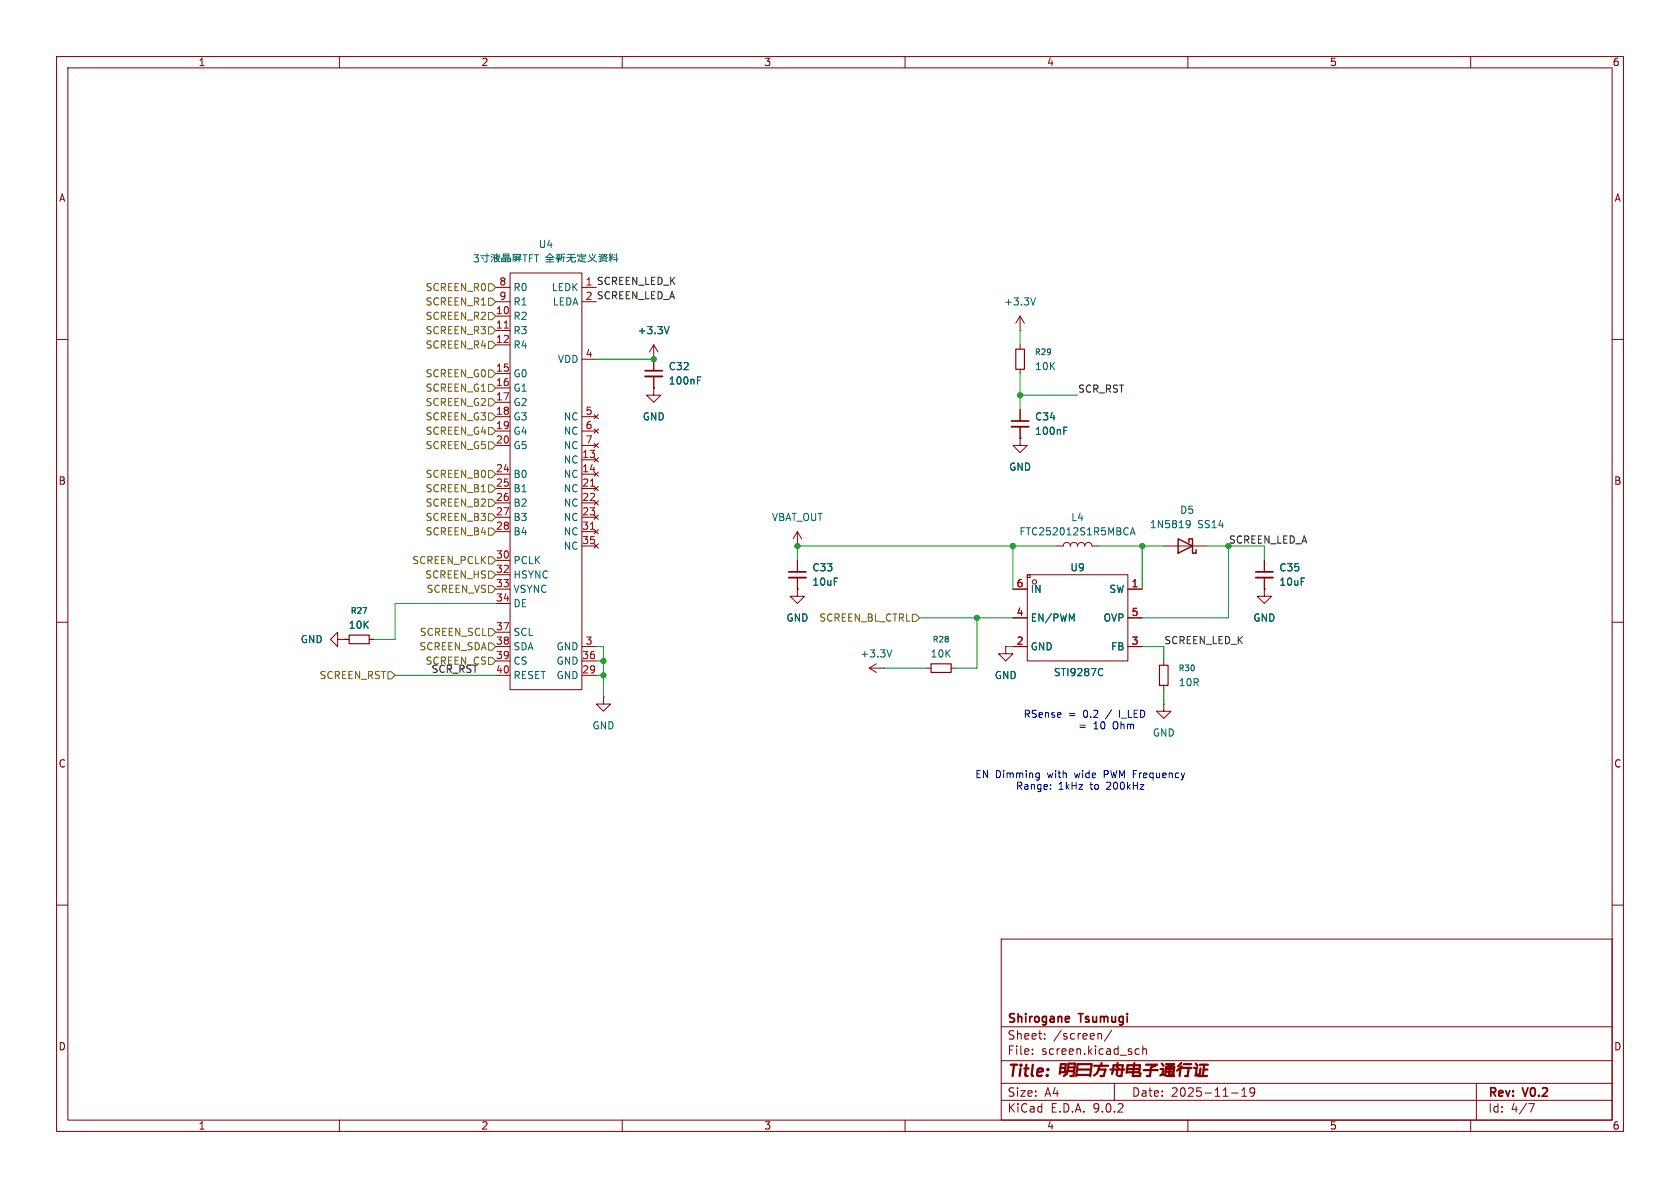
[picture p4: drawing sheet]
<svg xmlns="http://www.w3.org/2000/svg" width="297mm" height="210mm" viewBox="0 0 297 210" stroke-linecap="round" stroke-linejoin="round" font-family="sans-serif">
<g fill="none" stroke="#840000" stroke-width=".18">
<path d="M10 10h277v190h-277zM12 12h273v186h-273zM60 10v2M110 10v2M160 10v2M210 10v2M260 10v2M180.3 58.4h.1M180.3 55.9v2.5M180.3 55.9l-.7 1.3M180.3 55.9l.8 1.3M10 60h2"/>
<path d="M180.3 77.5v1.2h1.3l-1.3 1.3-1.2-1.3h1.2M180.3 77.5h.1M180.3 61v.7M180.3 65.3v.7M285 60h2M186.7 96.5h1.3a.64 .64 0 0 1 .6-.6 .64 .64 0 0 1 .6 .6 .64 .64 0 0 1 .7-.6 .64 .64 0 0 1 .6 .6 .64 .64 0 0 1 .6-.6 .64 .64 0 0 1 .7 .6 .64 .64 0 0 1 .6-.6 .64 .64 0 0 1 .6 .6h1.3M223.5 99.1v2M10 110h2M59.7 113v-1.2l-1.3 1.2 1.3 1.3v-1.3h1.3M61 113h.1M141 104.1v1.3h1.2l-1.2 1.3-1.3-1.3h1.3M141 104.1h.1"/>
<path d="M163.8 118.1h.8M168.1 118.1h.8M177.8 114.3v1.3h1.3l-1.3 1.2-1.3-1.2h1.3M177.8 114.3h.1M223.5 104.1v1.3h1.3l-1.3 1.3-1.3-1.3h1.3M223.5 104.1h.1M223.5 102.1v2M285 110h2M106.7 123.2v1.3h1.2l-1.2 1.2-1.3-1.2h1.3M106.7 123.2h.1M205.7 124.5v1.2h1.3l-1.3 1.3-1.2-1.3h1.2M205.7 124.5h.1"/>
<path d="M10 160h2M177 166h108v32h-108zM285 160h2M60 198v2M110 198v2M160 198v2M177 194.5h108M177 191.5h108M177 187.5h108M177 181.5h108M182.5 186.3v.1M182.5 185.5v.1"/>
<path d="M184.7 183.6v.1M184.7 182.8v.1M194.3 182.7h.2l.2 .2v.8M196.5 182.1l-1.3 2M197 191.5v3M200.8 186.3h.6M200.8 185.5h.6M202 185.5l.2-.1 .4 .1 .1 .9M202 184.9v1.5M210 198v2M217.7 193.2h1.2M219.5 193.8h.9"/>
<path d="M219.5 192.7l.5-.4v1.5M221.8 192.9l-.3 .3h-.3l-.2-.3 .1-.5 .4-.1 .2 .1a.99 .99 0 0 1-.3 1.4h-.3M260 198v2M261 191.5v6.5M270.2 195.1h1l-.6 1.5"/>
</g>
<g fill="none" stroke="#840000" stroke-width=".4">
<path d="M187.4 189.5h.8l.2-1.4h-.8l-.3 1.7M187.5 188.8h.8M188.6 189.4h1.3M188.8 188.7h1.2M188.9 188.1l-.3 1.7-.5 .4M188.9 188h1.2l-.3 2.2h-.6M190.3 190.2l.2-2.1h2.5l-.3 2.1M190.3 190h2.5M190.4 189.1h2.5M193.4 188.4h2.5M194.2 189.1h1.2l-.3 1.1h-.6M194.4 188.4l-.5 1.3-.5 .4"/>
<path d="M194.7 187.9v.5M196.3 189.1h2.5M196.6 189.8l.3-1.5h1.6l-.2 1.9h-.6M197.4 188.5l.4 .4M197.5 189.3l-.1 .7M197.6 187.9l-.1 .4M199.2 189.6l.1-1.3h2.2l-.1 1.3M199.2 189.5h2.2M199.3 189h2.2M200.5 187.9l-.2 2.3h1.2l.1-.5M202.2 189.2h2.5M202.6 188.2h1.9l-1 .5-.2 1.5h-.6"/>
<path d="M205.2 189h.4l-.1 .8-.4 .3M205.4 188l.3 .4M205.4 189.9l.9 .3h1.3M206 189.9l.2-1.3h1.4l-.2 1.3h-.4M206.1 189.4h1.3M206.1 189h1.4M206.1 188.1h1.5l-.7 .3M206.5 188.3l.7 .3M206.8 188.6l-.1 1.3M208.7 188.8l-.2 1.4M208.8 187.9l-.5 .6M208.9 188.5l-.8 .8"/>
<path d="M209.1 188.8h1.5M209.3 188.1h1.3M210.1 188.9l-.1 1.3h-.5M211.1 188.8h.5l-.2 1.3M211.4 188l.3 .4M211.8 190.2h1.6M211.8 189.9l-.5 .2M212.1 188.2h1.5M212.2 188.9l-.1 1.3M212.8 189.1h.6M212.9 188.2l-.3 2"/>
</g>
<path d="M222 101.1h3M188.8 179.7l.3 .3-.8 .2M189 180.6l-.2 .1" fill="none" stroke="#840000" stroke-width=".3"/>
<path d="M183.1 52.6l-.5 1.3M199.8 94.6l.4-1.3 .5 1.3M199.9 94.2h.6" fill="none" stroke="#006464" stroke-width=".18"/>
<path d="M179.6 61.7h1.5v3.6h-1.5zM164.6 117.3h3.5v1.6h-3.5z" fill="none" stroke="#840000" stroke-width=".2"/>
<path d="M222 102.1h3" fill="none" stroke="#840000" stroke-width=".33"/>
<path d="M181.6 101.6h.5v.5h-.5z" fill="#ffffc2"/>
<g fill="none" stroke="#840000" stroke-width=".18">
<path d="M87.6 50.8h2.6M87.6 53.3h2.6M87.6 55.9h2.6M87.6 58.4h2.6M90.2 48.3h12.7v73.6h-12.7zM102.9 50.8h2.5M87.6 61h2.6M87.6 66h2.6M87.6 68.6h2.6M87.6 71.1h2.6M87.6 73.7h2.6M87.6 76.2h2.6"/>
<path d="M87.6 78.7h2.6M102.9 73.7h2.5M102.9 76.2h2.5M102.9 78.7h2.5M102.9 63.5h2.5M105 73.3l.8 .7M105 75.8l.8 .8M105 78.4l.8 .7M105.8 73.3l-.8 .7M105.8 75.8l-.8 .8M105.8 78.4l-.8 .7M115.6 68.6v1.3h1.2l-1.2 1.2-1.3-1.2h1.3"/>
<path d="M115.6 68.6h.1M115.6 63.5h.1M115.6 61v4.5M115.6 66.5v2.1M115.6 61l-.8 1.2M115.6 61l.7 1.2M180.3 77.5h.1M180.3 72.4v2M180.3 75.4v2.1M87.6 83.8h2.6M87.6 86.4h2.6M87.6 88.9h2.6"/>
<path d="M87.6 91.4h2.6M87.6 94h2.6M87.6 99.1h2.6M102.9 96.5h2.5M102.9 83.8h2.5M102.9 86.4h2.5M102.9 88.9h2.5M102.9 91.4h2.5M102.9 94h2.5M102.9 81.3h2.5M105 80.9l.8 .8M105 83.4l.8 .8"/>
<path d="M105 86l.8 .7M105 88.5l.8 .8M105 91.1l.8 .7M105 93.6l.8 .8M105 96.1l.8 .8M105.8 80.9l-.8 .8M105.8 83.4l-.8 .8M105.8 86l-.8 .7M105.8 88.5l-.8 .8M105.8 91.1l-.8 .7M105.8 93.6l-.8 .8M105.8 96.1l-.8 .8"/>
<path d="M141 96.5h.1M141 94v2.5M141 99.1v2M141 94l-.8 1.3M141 94l.7 1.3M205.7 96.5h7.7M223.5 99.1v2M61 113h.1M61 113h.7M65.3 113h.7M87.6 104.1h2.6M87.6 114.3h2.6"/>
<path d="M87.6 101.6h2.6M87.6 106.7h2.6M87.6 111.8h2.6M87.6 116.8h2.6M87.6 119.4h2.6M102.9 114.3h2.5M102.9 116.8h2.5M102.9 119.4h2.5M141 104.1h.1M141 102.1v2M153.7 118.1l1.2 .8M153.7 118.1h2.5"/>
<path d="M154.9 117.3l-1.2 .8M156.2 118.1h.1M177.8 114.3h.1M179.1 104.1h2.5M179.1 109.2h2.5M179.1 114.3h2.5M181.6 101.6h.5v.5h-.5zM181.6 101.6h17.8v15.2h-17.8zM199.4 104.1h2.5M199.4 109.2h2.5M199.4 114.3h2.5M205.7 116.8v.8"/>
<path d="M223.5 104.1h.1M223.5 102.1v2M205.7 121.2v.7"/>
<circle cx="182.9" cy="102.9" r=".38"/>
</g>
<g fill="none" stroke="#006464" stroke-width=".18">
<path d="M83.8 45h.8l-.4 .5 .3 .1v.6l-.2 .1-.5-.1M84.9 45.2h1.6M85.2 45.5l.3 .3M85.6 46.3h.4M86.1 44.8v1.5M86.8 45.3l.3 .2M86.9 44.9l.2 .1M87.1 45.8l-.2 .5M87.2 45.1h1.2M87.4 45.4v.9M87.5 45.2l-.3 .4M87.7 45.5l-.2 .2"/>
<path d="M87.7 45.5l.1 .4 .6 .4M87.7 45.4h.6l-.5 .8-.3 .1M87.8 44.8v.3M87.8 45.6l.2 .1M87.8 45.2l-.1 .3M88.7 46.2h.7M88.7 45.9h.7M88.7 46.3v-.7h.7v.7M89 45.2h1M89 44.9h1v.6h-1zM89.7 46.2h.6M89.7 45.9h.6"/>
<path d="M89.7 46.3v-.7h.6v.7M90.7 45.3h1.3v-.3h-1.3v1.2M90.9 45.9h1.2M90.9 45.6h1.2M91.2 45.3l.1 .2-.1 .6M91.2 46l-.2 .2M91.8 45.6v.7M91.8 45.3l-.1 .3M92.4 45h.8M92.8 45v1.3M93.6 45.6h.4M94.2 45h-.6v1.3"/>
<path d="M94.5 45h.7M94.9 45v1.3M118.3 57.7l-.4 1.3M123.3 67.2h.4M123.3 66.6h.6M188.1 76.1h.4M188.1 75.5h.6M209.8 92.1l.4-.1 .2 .1a.84 .84 0 0 1-.4 1.2h-.2M210.4 92.6l-.2 .2-.4-.1M157.7 114.9l-.5 1.2M189.5 109.4l.4-.9v1.3M194.7 118.2l.3 .1"/>
<path d="M195 119.3l-.3 .2"/>
</g>
<path d="M208.3 95.3l2.5 1.2-2.5 1.3zM210.2 95.9v-.6h.6v2.5h.7v-.6" fill="none" stroke="#840000" stroke-width=".25"/>
<path d="M61.7 112.3h3.6v1.5h-3.6zM205 117.6h1.5v3.6h-1.5z" fill="none" stroke="#840000" stroke-width=".2"/>
<path d="M114 65.5h3.1M178.8 74.4h3.1M139.4 101.1h3.1" fill="none" stroke="#840000" stroke-width=".3"/>
<path d="M114 66.5h3.1M178.8 75.4h3.1M139.4 102.1h3.1" fill="none" stroke="#840000" stroke-width=".33"/>
<path d="M89.1 58h.8M104.4 85.9h.7M104.4 93.6h.7" fill="none" stroke="#a90000" stroke-width=".18"/>
<g fill="none" stroke="#725600" stroke-width=".18">
<path d="M86.4 55.2h.6l.6 .7-.6 .6h-.6zM86.4 57.8h.6l.6 .6-.6 .7h-.6zM86.4 52.7h.6l.6 .6-.6 .7h-.6zM86.4 50.2h.6l.6 .6-.6 .6h-.6zM86.4 60.3h.6l.6 .7-.6 .6h-.6zM86.4 65.4h.6l.6 .6-.6 .7h-.6zM86.4 67.9h.6l.6 .7-.6 .6h-.6zM86.4 75.6h.6l.6 .6-.6 .6h-.6zM86.4 73h.6l.6 .7-.6 .6h-.6zM86.4 70.5h.6l.6 .6-.6 .7h-.6zM86.4 78.1h.6l.6 .6-.6 .7h-.6zM86.4 90.8h.6l.6 .6-.6 .7h-.6z"/>
<path d="M86.4 93.3h.6l.6 .7-.6 .6h-.6zM86.4 83.2h.6l.6 .6-.6 .7h-.6zM86.4 85.7h.6l.6 .7-.6 .6h-.6zM86.4 88.3h.6l.6 .6-.6 .6h-.6zM86.4 98.4h.6l.6 .7-.6 .6h-.6zM68.6 118.7h.6l.6 .7-.6 .6h-.6zM86.4 116.2h.6l.6 .6-.6 .7h-.6zM86.4 101h.6l.6 .6-.6 .6h-.6zM86.4 103.5h.6l.6 .6-.6 .7h-.6zM86.4 111.1h.6l.6 .7-.6 .6h-.6zM86.4 113.7h.6l.6 .6-.6 .6h-.6zM161.3 108.6h.6l.7 .6-.7 .7h-.6z"/>
</g>
<g fill="none" stroke="#009600" stroke-width=".18">
<path d="M180.3 58.4v2.6M105.4 63.5h10.2M180.3 66v6.4M180.3 69.9h10.2M179.1 96.5v7.6M186.7 96.5h-45.7v2.6M194.3 96.5h11.4M201.9 96.5v7.6M213.4 96.5h10.1v2.6M217.2 96.5v12.7h-15.3M69.8 119.4h17.8M87.6 106.7h-17.8v6.3h-3.8"/>
<path d="M105.4 119.4h1.3M105.4 114.3h1.3v8.9M105.4 116.8h1.3M156.2 118.1h7.6M162.6 109.2h16.5M172.7 109.2v8.9h-3.8M177.8 114.3h1.3M201.9 114.3h3.8v2.5M205.7 121.9v2.6"/>
</g>
<path d="M183.4 136.6l.3 .1M183.7 136.6v1.1l-.1 .1-.3 .1M183.7 137.4l-.3 .1M185.7 139.4v.1M185.7 138.7v.2M190.9 128.2h1M190.9 128.6h1M193.4 128.9h.7M193.5 127.9l.3-.3v1.3M197.1 127.6a.43 .43 0 0 1 .5 .4v.4a.43 .43 0 0 1-.5 .5" fill="none" stroke="#0000c2" stroke-width=".18"/>
<g fill="#009600" stroke="#009600" stroke-width=".18">
<circle cx="106.7" cy="116.8" r=".46"/>
<circle cx="106.7" cy="119.4" r=".46"/>
<circle cx="115.6" cy="63.5" r=".46"/>
<circle cx="141" cy="96.5" r=".46"/>
<circle cx="172.7" cy="109.2" r=".46"/>
<circle cx="180.3" cy="69.9" r=".46"/>
<circle cx="201.9" cy="96.5" r=".46"/>
<circle cx="179.1" cy="96.5" r=".46"/>
</g>
<text font-size="2.8" fill="#840000" x="178" y="190.9">Title:</text>
<g font-size="2.1" fill="#840000">
<text x="178" y="184">Sheet:</text>
<text x="178" y="181.2">Shirogane</text>
<text x="186.2" y="184">/screen/</text>
<text x="190.9" y="181.2">Tsumugi</text>
<text x="178" y="186.7">File:</text>
<text x="184.1" y="186.7">screen.kicad_sch</text>
<text x="178" y="196.9">KiCad</text>
<text x="178" y="194.1">Size:</text>
<text x="184.7" y="194.1">A4</text>
<text x="185.7" y="196.9">E.D.A.</text>
<text x="193.3" y="196.9">9.0.2</text>
<text x="200" y="194.1">Date:</text>
<text x="207" y="194.1">2025-11-19</text>
<text x="263" y="194.3">Rev:</text>
<text x="263" y="196.9">Id:</text>
<text x="267.1" y="196.9">4/7</text>
<text x="269.4" y="194.3">V0.2</text>
</g>
<g font-size="1.8" fill="#840000">
<text x="35" y="11.9">1</text>
<text x="85" y="11.9">2</text>
<text x="135" y="11.9">3</text>
<text x="185" y="11.9">4</text>
<text x="235" y="11.9">5</text>
<text x="285" y="11.9">6</text>
<text x="10.3" y="35.9">A</text>
<text x="285.3" y="35.9">A</text>
<text x="10.3" y="85.9">B</text>
<text x="285.3" y="85.9">B</text>
<text x="10.3" y="135.9">C</text>
<text x="285.3" y="135.9">C</text>
<text x="10.3" y="185.9">D</text>
<text x="285.3" y="185.9">D</text>
<text x="35" y="199.9">1</text>
<text x="85" y="199.9">2</text>
<text x="135" y="199.9">3</text>
<text x="185" y="199.9">4</text>
<text x="235" y="199.9">5</text>
<text x="285" y="199.9">6</text>
</g>
<g font-size="1.8" fill="#006464">
<text x="95.1" y="44">U4</text>
<text x="96.4" y="46.6">þÿQhe°eà[šNI•De™</text>
<text x="90.7" y="51.7">R0</text>
<text x="97.4" y="51.7">LEDK</text>
<text x="90.7" y="54.2">R1</text>
<text x="90.7" y="56.7">R2</text>
<text x="90.7" y="59.3">R3</text>
<text x="97.6" y="54.2">LEDA</text>
<text x="112.6" y="59.3">+3.3V</text>
<text x="177.4" y="54.2">+3.3V</text>
<text x="90.7" y="61.8">R4</text>
<text x="98.5" y="64.4">VDD</text>
<text x="118.1" y="65.6">C32</text>
<text x="182.9" y="65.6">10K</text>
<text x="90.7" y="66.9">G0</text>
<text x="90.7" y="69.4">G1</text>
<text x="90.7" y="72">G2</text>
<text x="118.1" y="68.2">100nF</text>
<text x="90.7" y="74.5">G3</text>
<text x="90.7" y="77.1">G4</text>
<text x="99.6" y="74.5">NC</text>
<text x="99.6" y="77.1">NC</text>
<text x="113.5" y="74.5">GND</text>
<text x="182.9" y="77.1">100nF</text>
<text x="182.9" y="74.5">C34</text>
<text x="90.7" y="79.6">G5</text>
<text x="99.6" y="79.6">NC</text>
<text x="99.6" y="82.1">NC</text>
<text x="178.3" y="83.4">GND</text>
<text x="90.7" y="84.7">B0</text>
<text x="90.7" y="87.2">B1</text>
<text x="90.7" y="89.8">B2</text>
<text x="99.6" y="84.7">NC</text>
<text x="99.6" y="87.2">NC</text>
<text x="99.6" y="89.8">NC</text>
<text x="90.7" y="92.3">B3</text>
<text x="90.7" y="94.8">B4</text>
<text x="99.6" y="92.3">NC</text>
<text x="99.6" y="94.8">NC</text>
<text x="136.4" y="92.3">VBAT_OUT</text>
<text x="180.1" y="94.8">FTC252012S1R5MBCA</text>
<text x="189.3" y="92.3">L4</text>
<text x="203.2" y="93.6">1N5819</text>
<text x="208.5" y="91">D5</text>
<text x="211.7" y="93.6">SS14</text>
<text x="90.7" y="99.9">PCLK</text>
<text x="99.6" y="97.4">NC</text>
<text x="143.5" y="101.2">C33</text>
<text x="189.1" y="101.2">U9</text>
<text x="226.1" y="101.2">C35</text>
<text x="90.7" y="102.5">HSYNC</text>
<text x="90.7" y="105">VSYNC</text>
<text x="90.7" y="107.5">DE</text>
<text x="143.5" y="103.7">10uF</text>
<text x="182.1" y="105">IN</text>
<text x="196" y="105">SW</text>
<text x="226.1" y="103.7">10uF</text>
<text x="53.1" y="113.9">GND</text>
<text x="61.6" y="111.4">10K</text>
<text x="90.7" y="112.6">SCL</text>
<text x="138.9" y="110.1">GND</text>
<text x="182.1" y="110.1">EN/PWM</text>
<text x="195" y="110.1">OVP</text>
<text x="221.5" y="110.1">GND</text>
<text x="90.7" y="115.2">SDA</text>
<text x="90.7" y="117.7">CS</text>
<text x="98.3" y="115.2">GND</text>
<text x="98.3" y="117.7">GND</text>
<text x="152" y="116.4">+3.3V</text>
<text x="164.4" y="116.4">10K</text>
<text x="182.1" y="115.2">GND</text>
<text x="186.2" y="119.7">STI9287C</text>
<text x="196.3" y="115.2">FB</text>
<text x="90.7" y="120.2">RESET</text>
<text x="98.3" y="120.2">GND</text>
<text x="175.8" y="120.2">GND</text>
<text x="208.3" y="121.5">10R</text>
<text x="104.6" y="129.1">GND</text>
<text x="203.7" y="130.4">GND</text>
</g>
<g font-size="1.8" fill="#725600">
<text x="75.1" y="51.7">SCREEN_R0</text>
<text x="75.1" y="56.7">SCREEN_R2</text>
<text x="75.1" y="59.3">SCREEN_R3</text>
<text x="75.1" y="54.2">SCREEN_R1</text>
<text x="75.1" y="61.8">SCREEN_R4</text>
<text x="75.1" y="66.9">SCREEN_G0</text>
<text x="75.1" y="69.4">SCREEN_G1</text>
<text x="75.1" y="72">SCREEN_G2</text>
<text x="75.1" y="77.1">SCREEN_G4</text>
<text x="75.1" y="74.5">SCREEN_G3</text>
<text x="75.1" y="79.6">SCREEN_G5</text>
<text x="75.1" y="84.7">SCREEN_B0</text>
<text x="75.1" y="87.2">SCREEN_B1</text>
<text x="75.1" y="89.8">SCREEN_B2</text>
<text x="75.1" y="92.3">SCREEN_B3</text>
<text x="75.1" y="94.8">SCREEN_B4</text>
<text x="72.8" y="99.9">SCREEN_PCLK</text>
<text x="75.1" y="102.5">SCREEN_HS</text>
<text x="75.3" y="105">SCREEN_VS</text>
<text x="74.1" y="112.6">SCREEN_SCL</text>
<text x="144.7" y="110.1">SCREEN_BL_CTRL</text>
<text x="74.1" y="115.2">SCREEN_SDA</text>
<text x="75.1" y="117.7">SCREEN_CS</text>
<text x="56.4" y="120.2">SCREEN_RST</text>
</g>
<g font-size="1.8" fill="#a90000">
<text x="88.2" y="50.5">8</text>
<text x="88.2" y="53.1">9</text>
<text x="87.6" y="55.6">10</text>
<text x="87.6" y="58.2">11</text>
<text x="87.6" y="60.7">12</text>
<text x="87.6" y="65.8">15</text>
<text x="103.4" y="63.2">4</text>
<text x="87.6" y="68.3">16</text>
<text x="87.6" y="70.9">17</text>
<text x="87.6" y="73.4">18</text>
<text x="87.6" y="75.9">19</text>
<text x="103.4" y="73.4">5</text>
<text x="103.4" y="75.9">6</text>
<text x="87.6" y="78.5">20</text>
<text x="87.6" y="83.6">24</text>
<text x="102.8" y="81">13</text>
<text x="102.8" y="83.6">14</text>
<text x="103.4" y="78.5">7</text>
<text x="87.6" y="86.1">25</text>
<text x="87.6" y="88.6">26</text>
<text x="102.8" y="86.1">21</text>
<text x="102.8" y="88.6">22</text>
<text x="87.6" y="91.2">27</text>
<text x="87.6" y="93.7">28</text>
<text x="102.8" y="91.2">23</text>
<text x="102.8" y="93.7">31</text>
<text x="87.6" y="98.8">30</text>
<text x="87.6" y="101.3">32</text>
<text x="102.8" y="96.3">35</text>
<text x="87.6" y="103.9">33</text>
<text x="87.6" y="106.4">34</text>
<text x="179.6" y="103.9">6</text>
<text x="200" y="103.9">1</text>
<text x="87.6" y="111.5">37</text>
<text x="179.6" y="109">4</text>
<text x="200" y="109">5</text>
<text x="87.6" y="114">38</text>
<text x="87.6" y="116.6">39</text>
<text x="87.6" y="119.1">40</text>
<text x="102.8" y="116.6">36</text>
<text x="102.8" y="119.1">29</text>
<text x="103.4" y="114">3</text>
<text x="179.6" y="114">2</text>
<text x="200" y="114">3</text>
</g>
<g font-size="1.8" fill="#0f0f0f">
<text x="103.4" y="50.5">1 SCREEN_LED_K</text>
<text x="103.4" y="53.1">2 SCREEN_LED_A</text>
<text x="190.5" y="69.5">SCR_RST</text>
<text x="205.7" y="114">SCREEN_LED_K</text>
<text x="76.2" y="119">SCR_RST</text>
</g>
<text font-size="1.8" fill="#009600" x="217.2" y="96.2">SCREEN_LED_A</text>
<g font-size="1.8" fill="#0000c2">
<text x="180.9" y="127.1">RSense</text>
<text x="188.9" y="127.1">=</text>
<text x="191.6" y="127.1">0.2</text>
<text x="191.9" y="129.1">=</text>
<text x="194.7" y="129.1">10</text>
<text x="195.8" y="127.1">/</text>
<text x="198.3" y="129.1">Ohm</text>
<text x="198.3" y="127.1">I_LED</text>
<text x="172.3" y="137.8">EN Dimming</text>
<text x="185.3" y="137.8">with</text>
<text x="190.3" y="137.8">wide</text>
<text x="195.6" y="137.8">PWM Frequency</text>
<text x="179.5" y="139.8">Range:</text>
<text x="187.1" y="139.8">1kHz</text>
<text x="192.9" y="139.8">to</text>
<text x="195.9" y="139.8">200kHz</text>
</g>
<g font-size="1.4" fill="#006464">
<text x="182.8" y="63">R29</text>
<text x="61.9" y="108.7">R27</text>
<text x="164.8" y="113.8">R28</text>
<text x="208.2" y="118.8">R30</text>
</g>
</svg>
